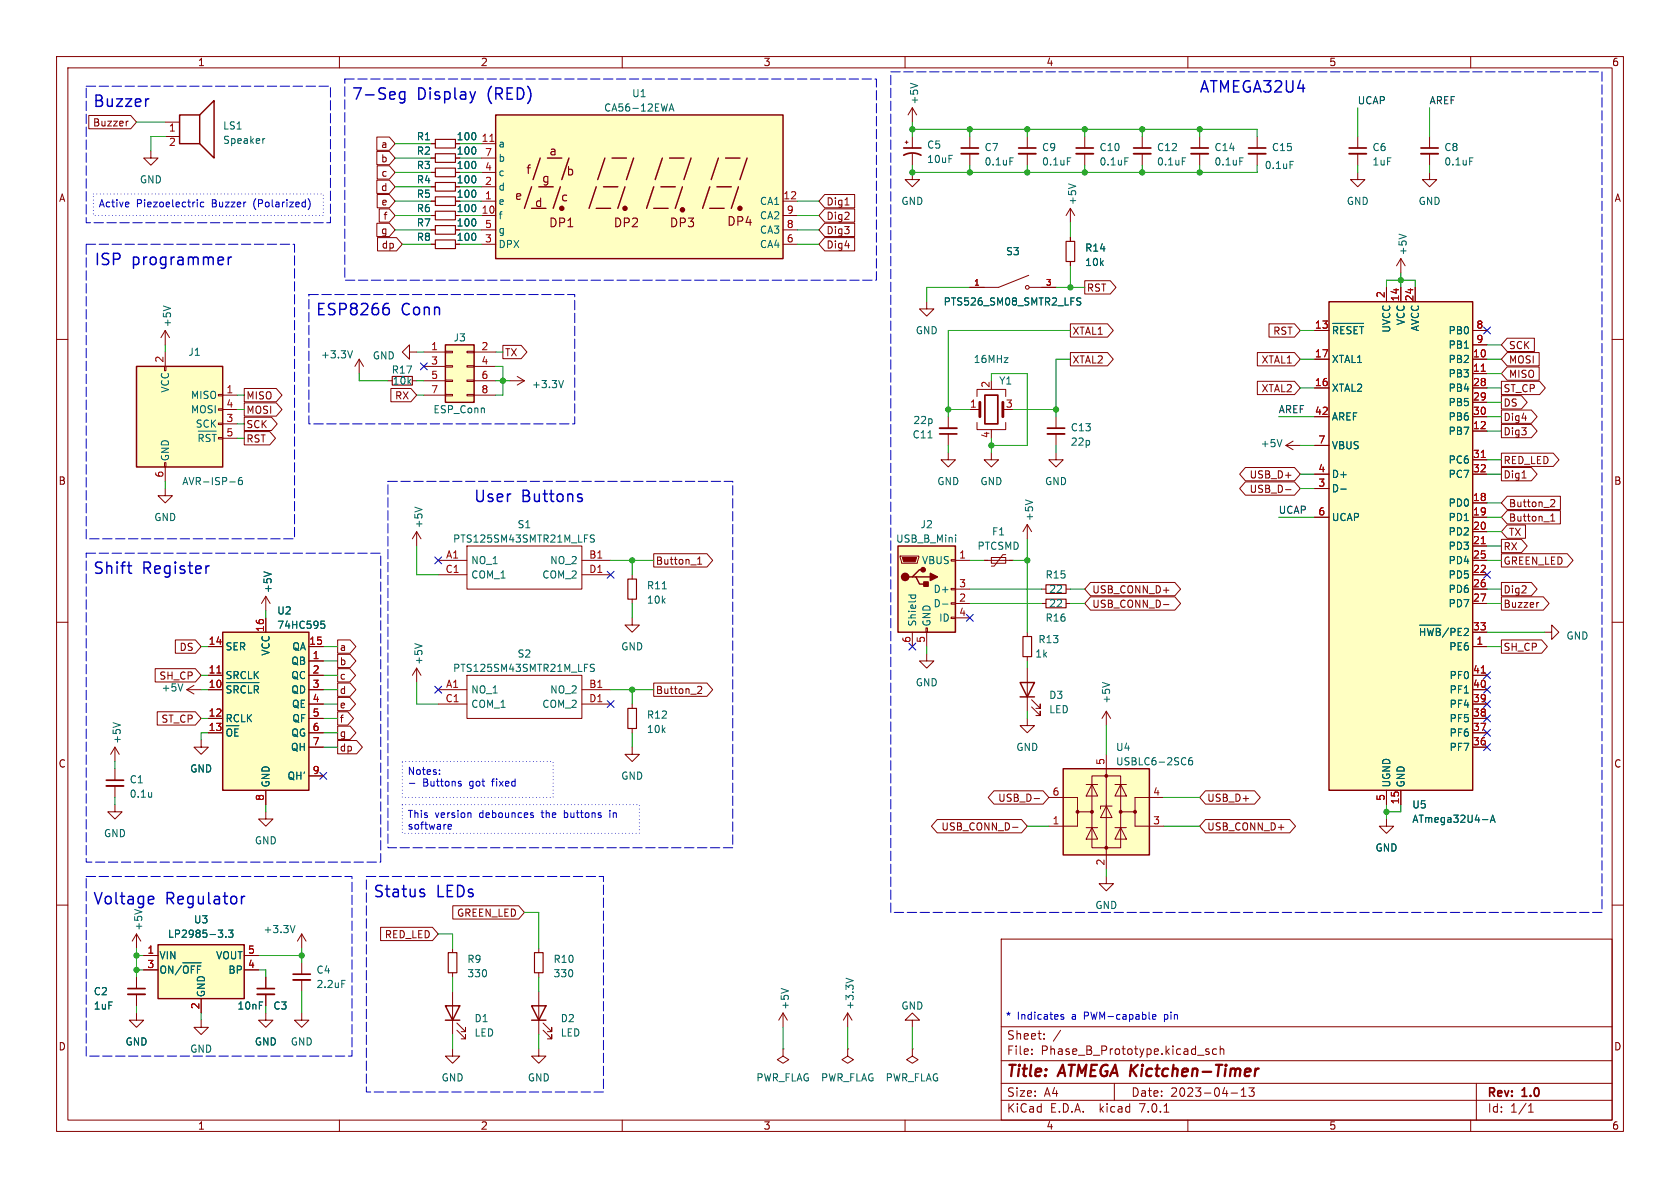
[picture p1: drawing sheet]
<svg xmlns="http://www.w3.org/2000/svg" width="297mm" height="210mm" viewBox="0 0 297 210" stroke-linecap="round" stroke-linejoin="round" font-family="sans-serif">
<g fill="none" stroke="#840000" stroke-width=".18">
<path d="M10 10h277v190h-277zM12 12h273v186h-273zM60 10v2M110 10v2M160 10v2M161.3 19.1v2.5M161.3 19.1l-.8 1.2M161.3 19.1l.8 1.2M210 10v2M260 10v2M15.7 20.4h7.4l1 1.2-1 1.2h-7.4zM22.7 21.4l-.3 .1"/>
<path d="M26.7 26.7v1.2h1.2l-1.2 1.3-1.3-1.3h1.3M29.2 21.6h2.5M29.2 24.1h2.5M66.6 26.8h2.2l1 1.1-1 1.2h-2.2zM66.6 24.2h2.2l1 1.2-1 1.2h-2.2zM66.6 39.5h2.2l1 1.1-1 1.2h-2.2zM66.6 31.8h2.2l1 1.2-1 1.2h-2.2zM66.7 29.3h2.1l1 1.2-1 1.2h-2.1zM66.7 34.4h2.1l1 1.2-1 1.1h-2.1zM67 36.9h1.8l1 1.2-1 1.2h-1.8zM76.2 27.9h.8M76.2 25.4h.8"/>
<path d="M76.2 30.5h.8M76.2 35.6h.8M76.2 38.1h.8M76.2 33h.8M85.1 27.9h2.5M85.1 25.4h2.5M85.1 30.5h2.5M85.1 35.6h2.5M85.1 38.1h2.5M85.1 33h2.5M138.4 35.6h2.6M138.4 38.1h2.6"/>
<path d="M145.8 34.4h5.3v2.3h-5.3l-1-1.1zM145.8 39.5h5.3v2.3h-5.3l-1-1.2zM145.8 36.9h5.3v2.4h-5.3l-1-1.2zM149.4 36.2h.7M160 25.1h.5M160.3 24.9v.5M161.3 30.5v1.3h1.3l-1.3 1.2-1.3-1.2h1.3M161.3 24.1v2.1M161.3 27.2v2M171.4 24.1v2.1M171.4 27.2v2M181.6 24.1v2.1"/>
<path d="M181.6 27.2v2M189.2 36.8l-.7 1.3M189.2 36.8v2.6M189.2 36.8l.8 1.3M191.8 24.1v2.1M191.8 27.2v2M201.9 24.1v2.1M201.9 27.2v2M212.1 24.1v2.1M212.1 27.2v2M222.2 24.1v2.1M222.2 27.2v2"/>
<path d="M240 30.5v1.3h1.3l-1.3 1.2-1.2-1.2h1.2M240 24.1v2.1M240 27.2v2M252.7 30.5v1.3h1.3l-1.3 1.2-1.2-1.2h1.2M252.7 24.1v2.1M252.7 27.2v2M10 60h2M29.2 58.4v2.6M29.2 58.4l-.8 1.3M29.2 58.4l.8 1.3M66.7 42h3.4l1 1.2-1 1.2h-3.4zM76.2 43.2h.8"/>
<path d="M76.2 40.6h.8M85.1 43.2h2.5M85.1 40.6h2.5M138.4 43.2h2.6M138.4 40.6h2.6M145.8 42h5.3v2.4h-5.3l-1-1.2zM163.8 53.3v1.3h1.3l-1.3 1.3-1.2-1.3h1.2M181.9 48.7l-5.4 2.1h-5.1M182 50.8h4.7M189.2 57.2h6.6l1 1.2-1 1.2h-6.6zM189.2 41.9v.8M189.2 46.2v.8"/>
<path d="M191.8 49.6h4.5l1 1.2-1 1.2h-4.5zM224.3 57.2h4.6l1 1.2-1 1.2h-4.6zM232.4 58.4h2.5M245.1 50.8v2.5M247.6 45.7l-.7 1.3M247.6 45.7v2.6M247.6 50.8v2.5M247.6 45.7l.8 1.3M250.2 50.8v2.5M260.3 58.4h2.6M266.4 59.8h4.9v2.3h-4.9l-1-1.1zM285 60h2"/>
<path d="M29.1 64.8h.2v.7h-.2zM29.2 62.2v2.6M38.6 74.8h.8v.3h-.8zM38.6 72.3h.8v.2h-.8zM38.6 69.7h.8v.3h-.8zM39.4 72.4h2.5M39.4 69.9h2.5M39.4 74.9h2.5M39.4 77.5h2.5M43.2 71.2h5.6l1.1 1.2-1.1 1.2h-5.6zM43.2 68.7h5.6l1.1 1.2-1.1 1.1h-5.6zM43.2 76.3h4.5l1 1.2-1 1.1h-4.5z"/>
<path d="M43.2 73.8h4.8l1 1.1-1 1.2h-4.8zM63.5 63.5l-.8 1.3M63.5 63.5v2.5M63.5 63.5l.8 1.3M68.6 67.3h.7M69.1 68.7h3.5l1.1 1.2-1.1 1.1h-3.5zM72.4 62.2v-1.2l-1.3 1.2 1.3 1.3v-1.3h1.3M72.9 67.3h.8M74.9 69.9h3.8M74.9 67.3h3.8M74.9 62.2h3.8M74.9 64.8h3.8"/>
<path d="M78.7 69.7h1.3v.3h-1.3zM78.7 67.2h1.3v.2h-1.3zM78.7 64.6h1.3v.3h-1.3zM78.7 62.1h1.3v.3h-1.3zM82.5 69.7h1.3v.3h-1.3zM82.5 67.2h1.3v.2h-1.3zM82.5 64.6h1.3v.3h-1.3zM82.5 62.1h1.3v.3h-1.3zM83.8 69.9h3.8M83.8 67.3h3.8M83.8 62.2h3.8M83.8 64.8h3.8"/>
<path d="M88.9 61.1h3.2l1.1 1.1-1.1 1.2h-3.2zM90.2 67.3h2.5M91.4 66.5l1.3 .8M92.7 67.3l-1.3 .8M167.6 73.7v2M167.6 76.7v2M171.4 72.4h1.8M172.7 74.7v1.2h5.1v-1.2M172.7 70.1v-1.3h5.1v1.3M175.3 75.9v.3M186.7 73.7v2M186.7 76.7v2"/>
<path d="M189.2 62.3h6.6l1 1.2-1 1.2h-6.6zM222.3 62.3h6.6l1 1.2-1 1.2h-6.6zM222.3 67.4h6.6l1 1.2-1 1.2h-6.6zM227.3 78.7l1.3 .8M227.3 78.7h2.6M228.6 78l-1.3 .7M232.4 78.7h2.5M232.4 63.5h2.5M232.4 68.6h2.5M232.4 73.7h2.5M260.3 63.5h2.6M260.3 66h2.6"/>
<path d="M260.3 76.2h2.6M260.3 68.6h2.6M260.3 71.1h2.6M260.3 73.7h2.6M260.3 61h2.6M265.4 69.9h3.6l1 1.2-1 1.2h-3.6zM265.4 67.4h6.8l1 1.2-1 1.2h-6.8zM265.4 72.5h5.3l1 1.2-1 1.1h-5.3zM265.4 75h5.3l1 1.2-1 1.2h-5.3zM266.4 62.3h5.7v2.4h-5.7l-1-1.2zM266.4 64.9h5.7v2.3h-5.7l-1-1.2zM29.1 81.8h.2v.8h-.2z"/>
<path d="M29.2 86.4v1.2h1.3l-1.3 1.3-1.3-1.3h1.3M29.2 82.6v2.5M73.7 94l-.8 1.3M73.7 94v2.5M73.7 94l.7 1.3M77.5 99.1h5M82.5 96.5h20.4v7.6h-20.4zM102.9 99.1h5M115.6 97.9h9.4l1 1.2-1 1.1h-9.4zM123.3 99.7h.8M123.3 98.8l.4-.3v1.2M159.1 98.3h3.3v.3l-.2 1h-2.8z"/>
<path d="M167.6 80v1.3h1.3l-1.3 1.3-1.2-1.3h1.2M168.1 98.9h.8v.3h-.8zM168.9 99.1h2.5M174 99.1h5.1M175.3 98.6h2.5v1h-2.5zM175.3 80v1.3h1.2l-1.2 1.3-1.3-1.3h1.3M177.8 98h-.5l-1.5 2.1h-.5M181.6 92.7v2.6M181.6 92.7l-.8 1.3M181.6 92.7l.8 1.3M186.7 80v1.3h1.3l-1.3 1.3-1.3-1.3h1.3M220.2 82.6h8.7l1 1.2-1 1.2h-8.7l-1-1.2z"/>
<path d="M220.2 85.2h8.7l1 1.2-1 1.1h-8.7l-1-1.1zM227.3 86.6h.9M232.4 91.4h2.5M232.4 86.4h2.5M232.4 83.8h2.5M260.3 99.1h2.6M260.3 88.9h2.6M260.3 91.4h2.6M260.3 94h2.6M260.3 96.5h2.6M260.3 81.3h2.6M260.3 83.8h2.6"/>
<path d="M265.4 97.9h11.7l1 1.2-1 1.1h-11.7zM265.4 80.1h9.2l1 1.2-1 1.2h-9.2zM265.4 82.6h5.3l1 1.2-1 1.2h-5.3zM265.4 95.3h3.6l1 1.2-1 1.2h-3.6zM266.4 92.8h3.3v2.4h-3.3l-1-1.2zM266.4 90.3h9.5v2.3h-9.5l-1-1.2zM266.4 87.7h9.5v2.4h-9.5l-1-1.2zM269.1 84.5h.7M274.1 92.1h.8M274.1 91.2l.4-.4v1.3M274.3 88.3l.4 .1 .2 .3-.8 .9h.8M10 110h2"/>
<path d="M27.4 118.2h7.1l1.1 1.2-1.1 1.2h-7.1zM31 113.1h3.5l1.1 1.2-1.1 1.2h-3.5zM36.8 119.4h2.6M36.8 114.3h2.6M47 105.4l-.8 1.3M47 105.4v2.6M47 109.2v2.6M47 105.4l.8 1.3M54.6 116.8h2.5M54.6 119.4h2.5M54.6 114.3h2.5M59.7 113.1h2.2l1 1.2-1 1.2h-2.2z"/>
<path d="M59.7 115.7h2.2l1 1.1-1 1.2h-2.2zM59.7 118.2h2.1l1.1 1.2-1.1 1.2h-2.1zM73.7 118.1v2.6M73.7 118.1l-.8 1.3M73.7 118.1l.7 1.3M77.5 101.6h5M82.5 119.4h20.4v7.6h-20.4zM102.9 101.6h5M111.8 109.2v1.3h1.2l-1.2 1.3-1.3-1.3h1.3M111.8 101.6v.8M111.8 105.9v.8M161.3 111.8v2.5"/>
<path d="M163.7 111h.3v.8h-.3zM163.8 115.6v1.2h1.3l-1.3 1.3-1.2-1.3h1.2M163.8 111.8v2.5M168.1 109.1h.8v.2h-.8zM168.1 106.6h.8v.2h-.8zM168.1 104h.8v.3h-.8zM168.9 106.7h2.5M168.9 104.1h2.5M168.9 109.2h2.5M181.6 111.8v.7M181.6 116.1v.7M181.6 118.1v7.6"/>
<path d="M184.1 106.7h.8M184.1 104.1h.8M188.5 106.7h.7M188.5 104.1h.7M192.8 105.5h14.9l1 1.2-1 1.2h-14.9l-1-1.2zM192.8 103h14.9l1 1.1-1 1.2h-14.9l-1-1.2zM205.7 106.9h1M260.3 106.7h2.6M260.3 104.1h2.6M260.3 101.6h2.6M260.3 119.4h2.6M260.3 114.3h2.6"/>
<path d="M260.3 111.8h2.6M265.4 113.1h7.1l1.1 1.2-1.1 1.2h-7.1zM265.4 105.5h7.4l1.1 1.2-1.1 1.2h-7.4zM265.4 103h5.3l1 1.1-1 1.2h-5.3zM271.9 106.5h.1M273 111.8h1.3v-1.3l1.3 1.3-1.3 1.2v-1.2M285 110h2M20.3 132.1v2.5M20.3 135.9v2M20.3 138.9v2.1M20.3 132.1l-.7 1.3M20.3 132.1l.8 1.3"/>
<path d="M27.8 125.8h6.7l1.1 1.2-1.1 1.2h-6.7zM33 121.9h2.6M33 121.9l1.3 .8M34.3 121.2l-1.3 .7M35.6 130.8v1.3h1.2l-1.2 1.3-1.3-1.3h1.3M36.8 121.9h2.6M36.8 127h2.6M36.8 129.5h2.6M47 139.7v2.5M54.6 121.9h2.5M54.6 124.5h2.5M54.6 127h2.5"/>
<path d="M54.6 129.5h2.5M54.6 132.1h2.5M54.6 137.2h2.5M59.7 128.4h2.2l1 1.1-1 1.2h-2.2zM59.7 123.3h2.1l1.1 1.2-1.1 1.1h-2.1zM59.7 130.9h3.4l1 1.2-1 1.2h-3.4zM59.7 120.7h2.2l1 1.2-1 1.2h-2.2zM59.7 125.8h1.8l1 1.2-1 1.2h-1.8zM77.5 121.9h5M77.5 124.5h5M102.9 121.9h5M102.9 124.5h5"/>
<path d="M111.8 132.1v1.3h1.2l-1.2 1.2-1.3-1.2h1.3M111.8 124.5v.7M111.8 128.8v.7M115.6 120.7h9.4l1 1.2-1 1.2h-9.4zM123.5 121.3l.4 .1 .2 .3-.8 .9h.8M175.7 139.8h8.7l1 1.2-1 1.1h-8.7l-1-1.1zM181.6 127v1.3h1.3l-1.3 1.2-1.3-1.2h1.3M182.4 125l1.5 1.5v-.8v.8h-.8M182.4 123.7l1.5 1.5v-.7v.7h-.8M192 138.7h2.1M193 137.2h5.1v12.7h-5.1zM193 138.7l1.1 2h-2.1z"/>
<path d="M195.6 125.7l-.8 1.3M195.6 125.7v2.6M195.6 133.4v20.3M195.6 125.7l.7 1.3M197.1 138.7h2M198.1 138.7l1 2h-2zM213.1 139.8h8.7l1 1.2-1 1.1h-8.7l-1-1.1zM245.1 139.7v2.5M247.6 139.7v2.5M260.3 121.9h2.6M260.3 124.5h2.6M260.3 127h2.6"/>
<path d="M260.3 129.5h2.6M260.3 132.1h2.6M10 160h2M20.3 142.2v1.3h1.3l-1.3 1.3-1.3-1.3h1.3M47 143.5v1.3h1.3l-1.3 1.3-1.3-1.3h1.3M165.7 144.9h14.9l1 1.2-1 1.1h-14.9l-1-1.1zM179 146.2h1M182.8 141.2h1M185.4 141h5.1v2.5h2.5M190.5 143.5v2.6h-5.1M192 146.3h2.1M193 146.3l1.1 2h-2.1z"/>
<path d="M195.6 142.5l1 2h-2zM195.6 154.9v1.3h1.2l-1.2 1.3-1.3-1.3h1.3M196.6 142.5h-2v.5M197.1 146.3h2M198.1 146.3l1 2h-2zM200.7 143.5v2.6h5M205.7 141h-5v2.5h-2.6M213.1 144.9h14.9l1 1.2-1 1.1h-14.9l-1-1.1zM245.1 144.8v1.3h1.3l-1.3 1.2-1.3-1.2h1.3M285 160h2M24.1 179.1v1.2h1.3l-1.3 1.3-1.2-1.3h1.2M24.1 165.1l-.7 1.3"/>
<path d="M24.1 165.1v2.5M24.1 172.7v2.1M24.1 175.8v2M24.1 165.1l.8 1.3M25.4 168.9h2.5M25.4 171.5h2.5M35.6 176.5v2.6M43.2 168.9h2.5M43.2 171.5h2.5M47 179.1v1.2h1.3l-1.3 1.3-1.3-1.3h1.3M47 172.7v2.1M47 175.8v2"/>
<path d="M53.3 179.1v1.2h1.3l-1.3 1.3-1.2-1.3h1.2M53.3 165.1v2.5M53.3 170.2v2M53.3 173.2v2.1M53.3 165.1l-.7 1.3M53.3 165.1l.8 1.3M67.3 163.9h9.2l1 1.2-1 1.2h-9.2zM80 167.6v.8M80 172v.7M80 175.3v7.6M80 160.1h11.7l1 1.2-1 1.2h-11.7zM95.2 167.6v.8"/>
<path d="M95.2 172v.7M95.2 175.3v7.6M138.4 179.1l-.7 1.2M138.4 179.1v2.5M138.4 179.1l.8 1.2M149.9 179.1l-.8 1.2M149.9 179.1v2.5M149.9 179.1l.7 1.2M177 166h108v32h-108zM35.6 180.3v1.3h1.2l-1.2 1.3-1.3-1.3h1.3M60 198v2M80 185.4v1.3h1.3l-1.3 1.3-1.3-1.3h1.3"/>
<path d="M80.8 182.1l1.5 1.5v-.7v.7h-.8M80.8 180.8l1.5 1.6v-.8v.8h-.8M95.2 185.4v1.3h1.3l-1.3 1.3-1.2-1.3h1.2M96 182.1l1.5 1.5v-.7v.7h-.7M96 180.8l1.5 1.6v-.8v.8h-.7M110 198v2M138.4 185.4v1.3l1 .6-1 .7-1-.7 1-.6M138.4 185.4h.1M149.9 185.4v1.3l1 .6-1 .7-1.1-.7 1.1-.6M149.9 185.4h.1M160 198v2M161.3 180.3h1.3l-1.3-1.2-1.3 1.2h1.3v1.3"/>
<path d="M161.3 185.4v1.3l1 .6-1 .7-1-.7 1-.6M161.3 185.4h.1M177 194.5h108M177 191.5h108M177 187.5h108M177 181.5h108M182.4 186.3v.1M182.4 185.5v.1M184.6 183.6v.1M184.6 182.8v.1M197 191.5v3M205.8 196.6h.8"/>
<path d="M210 198v2M213.7 185.5l-.3-.1-.3 .2 .1 .2 .5 .2v.3h-.6M215.1 185.5l-.5-.1-.2 .3v.4l.1 .2h.6M215.7 185.5l.2-.1 .4 .1 .1 .9M215.7 184.9v1.5M217.6 193.2h1.2M219.4 193.8h.9M219.4 192.7l.5-.4v1.5M220.8 192.3h.9l-.5 .6 .4 .1v.7l-.2 .1h-.4l-.2-.1M260 198v2M261 191.5v6.5M270.2 196.6h.9"/>
<path d="M270.2 195.5l.4-.4v1.5"/>
<circle cx="181.6" cy="50.8" r=".33"/>
</g>
<path d="M222.5 188.9l-.4 .1-.2 .3" fill="none" stroke="#840000" stroke-width=".4"/>
<g fill="none" stroke="#840000" stroke-width=".33">
<path d="M169.9 27.2h3.1M180.1 27.2h3M190.2 27.2h3.1M200.4 27.2h3.1M210.6 27.2h3M220.7 27.2h3.1M238.5 27.2h3.1M251.2 27.2h3.1M166.1 75.7h3.1M185.2 76.7h3M18.8 138.9h3M22.6 175.8h3.1"/>
<path d="M45.5 175.8h3M51.8 173.2h3.1"/>
</g>
<g fill="none" stroke="#840000" stroke-width=".3">
<path d="M159.8 27.4a3.2 3.2 0 0 1 3 0M159.8 26.2h3M169.9 26.2h3.1M180.1 26.2h3M190.2 26.2h3.1M200.4 26.2h3.1M210.6 26.2h3M220.7 26.2h3.1M238.5 26.2h3.1M251.2 26.2h3.1M166.1 76.7h3.1M174.1 69.9h2.3v5h-2.3z"/>
<path d="M185.2 75.7h3M18.8 137.9h3M22.6 174.8h3.1M45.5 174.8h3M51.8 172.2h3.1"/>
</g>
<path d="M173.2 71.1v2.6M177.3 71.1v2.6" fill="none" stroke="#840000" stroke-width=".51"/>
<g fill="none" stroke="#840000" stroke-width=".2">
<path d="M77 27.2h3.5v1.5h-3.5zM77 24.6h3.5v1.6h-3.5zM77 29.7h3.5v1.5h-3.5zM77 34.8h3.5v1.5h-3.5zM77 32.3h3.5v1.5h-3.5zM77 39.9h3.5v1.5h-3.5zM77 37.3h3.5v1.6h-3.5zM77 42.4h3.5v1.5h-3.5zM188.5 42.7h1.5v3.5h-1.5zM69.3 66.5h3.6v1.6h-3.6zM111 102.4h1.5v3.5h-1.5zM180.8 112.5h1.6v3.6h-1.6z"/>
<path d="M184.9 105.9h3.6v1.5h-3.6zM184.9 103.4h3.6v1.5h-3.6zM111 125.2h1.5v3.6h-1.5zM79.2 168.4h1.6v3.6h-1.6zM94.5 168.4h1.5v3.6h-1.5z"/>
</g>
<g fill="none" stroke="#840000" stroke-width=".25">
<path d="M31.7 20.3h3.6v5.1h-3.6zM35.3 20.3l2.5-2.5v10.1l-2.5-2.5M87.6 20.3h50.8v25.4h-50.8zM94 33l-1.3 3.8M94 36.8h2.5M95.2 33h2.6M95.5 27.9l-1.3 3.9M96.8 27.9h2.5M99.1 33l-1.3 3.8M100.6 27.9l-1.3 3.9M105.4 36.8h2.5M105.4 33l-1.3 3.8"/>
<path d="M106.7 33h2.5M106.9 27.9l-1.2 3.9M108.2 27.9h2.5M110.5 33l-1.3 3.8M112 27.9l-1.3 3.9M115.6 36.8h2.5M115.6 33l-1.3 3.8M116.8 33h2.6M117.1 27.9l-1.3 3.9M118.4 27.9h2.5M120.6 33l-1.2 3.8M122.2 27.9l-1.3 3.9"/>
<path d="M125.5 36.8h2.5M125.5 33l-1.3 3.8M126.7 33h2.6M127 27.9l-1.3 3.9M128.3 27.9h2.5M130.6 33l-1.3 3.8M132.1 27.9l-1.3 3.9M234.9 53.3h25.4v86.4h-25.4zM24.1 64.8h15.3v17.8h-15.3zM78.7 61h5.1v10.1h-5.1zM158.7 96.5h10.2v15.3h-10.2zM39.4 111.8h15.2v27.9h-15.2z"/>
<path d="M161.3 102h.6l.7 1.3h1.2M161.9 102h2.6M163.2 100.7h-.6l-1.3 1.3h-.6M180.3 120.7h2.6l-1.3 2.5zM180.3 123.2h2.6M188 135.9h15.2v15.2h-15.2zM27.9 167h15.3v9.5h-15.3zM78.7 177.8h2.6l-1.3 2.5zM94 177.8h2.5l-1.3 2.5zM78.7 180.3h2.6M94 180.3h2.5"/>
</g>
<g fill="none" stroke="#006464" stroke-width=".18">
<path d="M118.3 19.6l.4-1.2 .4 1.2M118.4 19.3h.6M161 14.7l1.2 .4M46.8 24.5l-.2 .1M178.5 27.9h.6M188.7 27.9h.6M188.9 32.5l1.3 .4M198.9 27.9h.6M209 27.9h.6M219.2 27.9h.6M228.1 28.5h.6M259.8 27.9h.6"/>
<path d="M28.9 54.1l1.3 .4M190.5 53.2l.5 .2 .1 .3-.3 .2h-.5M190.5 52.7h.6M235.6 57.2h5.5M236.5 58l-.3-.3h-.4v1.3M237.6 57.7h-.6v1.3M238.8 57.8l-.4-.1-.3 .3M240 57.7h-.6v1.3M240.4 57.7h.7M240.7 57.7v1.3M247.3 41.4l1.3 .4M35 76.2h3.2"/>
<path d="M35.9 77l-.2-.2h-.5v1.3M37.1 76.8h-.4l-.3 .2M37.5 76.8h.7M37.9 76.8v1.3M62.3 62l-.4 1.3M99.6 67.3l-.4 1.2M226.6 77.7l-.4 1.3M258.9 61.5h.7M40.6 85.2h1M42.7 84.4l-.3 .1a.86 .86 0 0 0 0 1.2l.4-.1 .1-.5-.3-.2h-.2l-.3 .2M73.3 89.7l1.3 .4M105.1 94.6h-.5l-.2 .1v.4l.6 .2 .1 .3-.3 .2h-.4"/>
<path d="M168.9 94.6v.1M168.9 95v.8M181.3 88.4l1.3 .4M237 86.5h1M46.7 101.1l1.2 .4M56.8 109.8h.6M56.9 110.3h.3l.2 .2v.5l-.5 .1M73.3 113.8l1.3 .4M105.1 117.5l-.5-.1-.2 .1v.4l.6 .3 .1 .3-.3 .2-.4-.1M160.6 105.2h1.3M161.1 105.2l-.1 .3M161.8 105.2l.1 .3"/>
<path d="M166.6 106.8h1M251 110.5h3.8M251.1 111.1v1.2M251.9 111.1v1.2M252.3 111.1l.3 1.2M253.4 111.1l-.3 1.2M254.6 111.3l-.3-.2h-.4v1.2M256.1 111l-1.1 1.7M257.2 111.3l-.2-.2h-.5v1.2M258.4 111.1h-.6v1.2M258.9 111.2l.5-.1 .2 .2M20 127.8l1.3 .4"/>
<path d="M32.3 120.9l-.4 1.3M40 120.7h5.8M40.1 129.3a.42 .42 0 0 1 .4-.5 .42 .42 0 0 1 .5 .5M40.8 121.3l-.4-.1-.3 .3M42.1 121.5l-.2-.3h-.5v1.3M42.1 128.9h-.6v1.2M43.4 121.4l-.4-.2-.3 .3M43.9 121.2v1.3M45.7 121.5l-.3-.3h-.4v1.3M194.9 120.6l1.3 .5M210.7 133.9l-.3 .1a.86 .86 0 0 0 0 1.2l.4-.1v-.4l-.2-.3h-.2l-.3 .3M262.1 144.9h.9"/>
<path d="M263.5 145.4l.4-1.3 .4 1.3M263.6 145h.6M28.4 171.2a.42 .42 0 0 1 .5-.5 .42 .42 0 0 1 .4 .5M30.6 170.8v1.2l-.8-1.2v1.2M32.1 170.7l-1.1 1.6M32.3 170.2h3.3M32.4 171.2a.42 .42 0 0 1 .5-.5 .42 .42 0 0 1 .4 .5M34.4 170.8h-.6v1.2M35.5 170.8h-.6v1.2M38.6 164.4h.8l-.5 .5M39.3 165v.6M39.9 165.6v.1"/>
<path d="M40.4 164.4h.8l-.4 .5 .3 .1v.6l-.2 .1-.5-.1M52.2 163.6l-.5 1.3M60.4 173.3h.6M138.1 174.7l1.3 .5M149.6 172.9l1.2 .4"/>
</g>
<g fill="#ffffc2" stroke="#ffffc2" stroke-width=".18">
<path d="M158.7 96.5h10.2v15.3h-10.2z"/>
<path d="M188 135.9h15.2v15.2h-15.2z"/>
<path d="M87.6 20.3h50.8v25.4h-50.8z"/>
<path d="M24.1 64.8h15.3v17.8h-15.3z"/>
<path d="M78.7 61h5.1v10.1h-5.1z"/>
<path d="M39.4 111.8h15.2v27.9h-15.2z"/>
<path d="M27.9 167h15.3v9.5h-15.3z"/>
<path d="M234.9 53.3h25.4v86.4h-25.4z"/>
</g>
<g fill="#840000" stroke="#840000" stroke-width=".25">
<path d="M164.5 101.3l1.2 .7-1.2 .6z"/>
<path d="M163.3 102.9h.8v.7h-.8z"/>
<circle cx="160" cy="102" r=".63"/>
<circle cx="163.2" cy="100.7" r=".38"/>
<circle cx="99.3" cy="36.8" r=".36"/>
<circle cx="110.5" cy="36.8" r=".36"/>
<circle cx="120.6" cy="37.1" r=".36"/>
<circle cx="130.8" cy="36.8" r=".36"/>
</g>
<g fill="#840000" stroke="#840000" stroke-width=".18">
<path d="M159.5 98.6h2.6l-.3 .7h-2z"/>
<circle cx="190.5" cy="143.5" r=".25"/>
<circle cx="193" cy="143.5" r=".25"/>
<circle cx="195.6" cy="149.9" r=".25"/>
<circle cx="195.6" cy="137.2" r=".25"/>
<circle cx="198.1" cy="143.5" r=".25"/>
<circle cx="200.7" cy="143.5" r=".25"/>
</g>
<path d="M86.6 25h.7M261.9 65.6h.7M261.9 96.1h.7M261.9 80.9h.7M38.3 119h.8M261.9 119h.7" fill="none" stroke="#a90000" stroke-width=".18"/>
<path d="M70.6 17.2l.4 .3 .6-.1M71.6 16.2v1.6a.54 .54 0 0 1-.9 .3M71.6 16.3l-.6-.1-.4 .4M40.9 45.4l-.4 .1M68.3 53.6h.3M68.5 54.4l.3 .4v.5l-.3 .3M43.1 158.4h.2" fill="none" stroke="#0000c2" stroke-width=".25"/>
<g fill="none" stroke="#0000c2" stroke-width=".18">
<path d="M34.9 35.3v.1M34.9 35.7v.9M36 35.8l-.3-.1-.3 .3 .1 .5h.5M53.9 35.7l.1 .1M54 35.3v1.3M54 36.5l-.1 .1M54.5 35.1a1.46 1.46 0 0 1 0 2M72.4 138.5h.9M77.7 136.8v.1M77.7 136.1v.1M81.2 138.5l.3 .1 .1 .2-.2 .2h-.3M81.2 138.1l.3 .1"/>
<path d="M79.3 146.5h.5M79.3 145.8l.3-.1 .2 .3-.6 .2M83.1 143.7l.2 .2v.6M94 144.1l.3 .1v.1l-.2 .2h-.2M94 143.7h.3M188 179.4l-.3-.1-.2 .2 .1 .2 .4 .1v.3h-.5M203.7 179.8l.6-.2v-.2l-.4-.1-.2 .2 .1 .6h.5"/>
</g>
<path d="M16.5 34.3h40.6v3.8h-40.6zM71.1 134.6h26.7v6.4h-26.7zM71.1 142.2h41.9v5.1h-41.9z" fill="none" stroke="#0000c2" stroke-width=".18" stroke-dasharray="0 .6"/>
<path d="M15.2 15.2h43.2v24.2h-43.2v-24.2M61 14h93.9v35.5h-93.9v-35.5M157.5 12.7h125.7v148.6h-125.7v-148.6M15.2 43.2h36.9v52.1h-36.9zM54.6 52.1h47v22.8h-47v-22.8M15.2 97.8h52.1v54.6h-52.1v-54.6M68.6 85.1h60.9v64.8h-60.9v-64.8M15.2 154.9h47v31.8h-47v-31.8M64.8 154.9h41.9v38.1h-41.9v-38.1" fill="none" stroke="#0000c2" stroke-width=".18" stroke-dasharray="1.7 .6"/>
<g fill="none" stroke="#009600" stroke-width=".18">
<path d="M240 19.1v5M252.7 19.1v5M24.1 21.6h5.1M29.2 24.1h-2.5v2.6M69.8 30.5h6.4M69.8 38.1h6.4M69.8 35.6h6.4M69.8 27.9h6.4M69.8 33h6.4M69.8 25.4h6.4M81.3 30.5h3.8M81.3 38.1h3.8"/>
<path d="M81.3 35.6h3.8M81.3 27.9h3.8M81.3 33h3.8M81.3 25.4h3.8M141 38.1h3.8M141 35.6h3.8M161.3 29.2v1.3h60.9v-1.3M161.3 22.9h60.9v1.2M161.3 21.6v2.5M171.4 22.9v1.2M171.4 29.2v1.3M181.6 22.9v1.2"/>
<path d="M181.6 29.2v1.3M189.2 39.4v2.5M191.8 22.9v1.2M191.8 29.2v1.3M201.9 22.9v1.2M201.9 29.2v1.3M212.1 22.9v1.2M212.1 29.2v1.3M240 29.2v1.3M252.7 29.2v1.3M69.8 40.6h6.4M71.1 43.2h5.1"/>
<path d="M81.3 40.6h3.8M81.3 43.2h3.8M141 40.6h3.8M141 43.2h3.8M171.4 50.8h-7.6v2.5M186.7 50.8h5.1M189.2 47v3.8M189.2 58.4h-21.6v15.3M229.9 58.4h2.5M245.1 50.8v-1.3h5.1v1.3M247.6 48.3v2.5M29.2 61v1.2"/>
<path d="M41.9 72.4h1.3M41.9 69.9h1.3M41.9 77.5h1.3M41.9 74.9h1.3M63.5 66v1.3h5.1M73.7 69.9h1.2M73.7 67.3h1.2M73.7 62.2h1.2M87.6 64.8h1.3v5.1h-1.3M87.6 67.3h2.6M87.6 62.2h1.3M167.6 78.7v1.3"/>
<path d="M167.6 72.4h3.8M175.3 67.3v-1.3h6.3v12.7h-6.3M175.3 77.5v2.5M179.1 72.4h7.6M186.7 78.7v1.3M189.2 63.5h-2.5v10.2M226.1 73.7h6.3M229.9 63.5h2.5M229.9 78.7h2.5M229.9 68.6h2.5M262.9 63.5h2.5M262.9 73.7h2.5"/>
<path d="M262.9 68.6h2.5M262.9 61h2.5M262.9 66h2.5M262.9 71.1h2.5M262.9 76.2h2.5M29.2 85.1v1.3M73.7 96.5v5.1h3.8M107.9 99.1h7.7M111.8 99.1v2.5M171.4 99.1h2.6M179.1 99.1h2.5M181.6 95.3v16.5"/>
<path d="M226.1 91.4h6.3M229.9 86.4h2.5M229.9 83.8h2.5M262.9 96.5h2.5M262.9 99.1h2.5M262.9 91.4h2.5M262.9 83.8h2.5M262.9 81.3h2.5M262.9 94h2.5M262.9 88.9h2.5M35.6 114.3h1.2M35.6 119.4h1.2"/>
<path d="M47 108v1.2M57.1 116.8h2.6M57.1 114.3h2.6M57.1 119.4h2.6M111.8 106.7v2.5M163.8 114.3v1.3M171.4 104.1h12.7M171.4 106.7h12.7M181.6 116.8v1.3M189.2 104.1h2.6M189.2 106.7h2.6M262.9 104.1h2.5"/>
<path d="M262.9 106.7h2.5M262.9 114.3h2.5M262.9 111.8h10.1M20.3 134.6v1.3M35.6 121.9h1.2M35.6 127h1.2M36.8 129.5h-1.2v1.3M57.1 121.9h2.6M57.1 124.5h2.6M57.1 129.5h2.6M57.1 127h2.6M57.1 132.1h2.6"/>
<path d="M73.7 120.7v3.8h3.8M107.9 121.9h7.7M111.8 121.9v2.6M111.8 129.5v2.6M181.6 125.7v1.3M195.6 128.3v5.1M20.3 141v1.2M47 142.2v1.3M181.6 146.1h3.8M195.6 153.7v1.2M205.7 146.1h6.4M205.7 141h6.4"/>
<path d="M245.1 142.2v2.6M247.6 142.2v1.3h-2.5M24.1 168.9h1.3M24.1 171.5h1.3M24.1 167.6v5.1M24.1 177.8v1.3M35.6 179.1v1.2M45.7 171.5h1.3v1.2M45.7 168.9h7.6M47 177.8v1.3M53.3 167.6v2.6M53.3 175.3v3.8"/>
<path d="M77.5 165.1h2.5v2.5M80 172.7v2.6M92.7 161.3h2.5v6.3M95.2 172.7v2.6M80 182.9v2.5M95.2 182.9v2.5M138.4 181.6v3.8M149.9 181.6v3.8M161.3 181.6v3.8"/>
</g>
<g fill="none" stroke="#000084" stroke-width=".18">
<path d="M262.3 57.8l1.2 1.2M263.5 57.8l-1.2 1.2M74.3 64.2l1.2 1.2M75.5 64.2l-1.2 1.2M76.9 98.5l1.2 1.2M78.1 98.5l-1.2 1.2M107.3 101l1.3 1.2M108.6 101l-1.3 1.2M160.7 113.7l1.2 1.2M161.9 113.7l-1.2 1.2M170.8 108.6l1.3 1.2M172.1 108.6l-1.3 1.2"/>
<path d="M262.3 118.8l1.2 1.2M262.3 101l1.2 1.2M263.5 118.8l-1.2 1.2M263.5 101l-1.2 1.2M56.5 136.6l1.3 1.2M57.8 136.6l-1.3 1.2M76.9 121.3l1.2 1.2M78.1 121.3l-1.2 1.2M107.3 123.9l1.3 1.2M108.6 123.9l-1.3 1.2M262.3 123.9l1.2 1.2M262.3 121.3l1.2 1.2"/>
<path d="M262.3 126.4l1.2 1.2M262.3 131.5l1.2 1.2M262.3 128.9l1.2 1.2M263.5 123.9l-1.2 1.2M263.5 121.3l-1.2 1.2M263.5 126.4l-1.2 1.2M263.5 131.5l-1.2 1.2M263.5 128.9l-1.2 1.2"/>
</g>
<g fill="#009600" stroke="#009600" stroke-width=".18">
<circle cx="245.1" cy="143.5" r=".46"/>
<circle cx="212.1" cy="30.5" r=".46"/>
<circle cx="212.1" cy="22.9" r=".46"/>
<circle cx="201.9" cy="22.9" r=".46"/>
<circle cx="201.9" cy="30.5" r=".46"/>
<circle cx="247.6" cy="49.5" r=".46"/>
<circle cx="189.2" cy="50.8" r=".46"/>
<circle cx="186.7" cy="72.4" r=".46"/>
<circle cx="175.3" cy="78.7" r=".46"/>
<circle cx="167.6" cy="72.4" r=".46"/>
<circle cx="171.4" cy="30.5" r=".46"/>
<circle cx="181.6" cy="22.9" r=".46"/>
<circle cx="191.8" cy="22.9" r=".46"/>
<circle cx="191.8" cy="30.5" r=".46"/>
<circle cx="181.6" cy="30.5" r=".46"/>
<circle cx="161.3" cy="22.9" r=".46"/>
<circle cx="171.4" cy="22.9" r=".46"/>
<circle cx="161.3" cy="30.5" r=".46"/>
<circle cx="181.6" cy="99.1" r=".46"/>
<circle cx="88.9" cy="67.3" r=".46"/>
<circle cx="111.8" cy="99.1" r=".46"/>
<circle cx="111.8" cy="121.9" r=".46"/>
<circle cx="53.3" cy="168.9" r=".46"/>
<circle cx="24.1" cy="168.9" r=".46"/>
<circle cx="24.1" cy="171.5" r=".46"/>
</g>
<g font-size="2.8" fill="#0000c2">
<text x="62.2" y="17.8">7-Seg</text>
<text x="73.8" y="17.8">Display</text>
<text x="86.3" y="17.8">(RED)</text>
<text x="212.1" y="16.5">ATMEGA32U4</text>
<text x="16.5" y="19.1">Buzzer</text>
<text x="16.7" y="47.3">ISP</text>
<text x="23.4" y="47.3">programmer</text>
<text x="55.9" y="55.9">ESP8266</text>
<text x="71" y="55.9">Conn</text>
<text x="83.8" y="88.9">User</text>
<text x="92.2" y="88.9">Buttons</text>
<text x="16.5" y="101.6">Shift</text>
<text x="25.2" y="101.6">Register</text>
<text x="16.5" y="160">Voltage</text>
<text x="29.3" y="160">Regulator</text>
<text x="66" y="158.8">Status</text>
<text x="77.2" y="158.8">LEDs</text>
</g>
<g font-size="2.8" fill="#840000">
<text x="178" y="190.8">Title:</text>
<text x="187.4" y="190.8">ATMEGA Kictchen-Timer</text>
</g>
<g font-size="2.1" fill="#840000">
<text x="97" y="27.7">a</text>
<text x="91" y="35.5">e</text>
<text x="93" y="31">f</text>
<text x="95.7" y="32.5">g</text>
<text x="99.1" y="35.8">c</text>
<text x="100.1" y="31.2">b</text>
<text x="94.5" y="36.8">d</text>
<text x="97" y="40.4">DP1</text>
<text x="108.4" y="40.4">DP2</text>
<text x="118.3" y="40.4">DP3</text>
<text x="128.5" y="40.1">DP4</text>
<text x="178" y="183.9">Sheet:</text>
<text x="186.2" y="183.9">/</text>
<text x="178" y="186.6">File:</text>
<text x="184" y="186.6">Phase_B_Prototype.kicad_sch</text>
<text x="178" y="196.8">KiCad</text>
<text x="178" y="194">Size:</text>
<text x="184.6" y="194">A4</text>
<text x="185.7" y="196.8">E.D.A.</text>
<text x="194.4" y="196.8">kicad</text>
<text x="200" y="194">Date:</text>
<text x="201.5" y="196.8">7.0.1</text>
<text x="206.9" y="194">2023-04-13</text>
<text x="263" y="194.2">Rev:</text>
<text x="263" y="196.8">Id:</text>
<text x="267" y="196.8">1/1</text>
<text x="269.2" y="194.2">1.0</text>
</g>
<g font-size="1.8" fill="#840000">
<text x="35" y="11.8">1</text>
<text x="85" y="11.8">2</text>
<text x="135" y="11.8">3</text>
<text x="185" y="11.8">4</text>
<text x="235" y="11.8">5</text>
<text x="285" y="11.8">6</text>
<text x="16.3" y="22.5">Buzzer</text>
<text x="67.2" y="28.9">b</text>
<text x="67.2" y="26.3">a</text>
<text x="80.7" y="27.5">100</text>
<text x="80.7" y="25">100</text>
<text x="10.4" y="35.8">A</text>
<text x="67.2" y="33.9">d</text>
<text x="67.3" y="31.4">c</text>
<text x="80.7" y="30">100</text>
<text x="80.7" y="35.1">100</text>
<text x="80.7" y="32.6">100</text>
<text x="285.4" y="35.8">A</text>
<text x="67.2" y="41.6">g</text>
<text x="67.3" y="36.5">e</text>
<text x="67.7" y="39">f</text>
<text x="80.7" y="40.2">100</text>
<text x="80.7" y="37.7">100</text>
<text x="146.1" y="36.5">Dig1</text>
<text x="146.1" y="41.6">Dig3</text>
<text x="146.1" y="39">Dig2</text>
<text x="67.4" y="44.1">dp</text>
<text x="80.7" y="42.7">100</text>
<text x="146.1" y="44.1">Dig4</text>
<text x="192.2" y="51.7">RST</text>
<text x="189.6" y="59.3">XTAL1</text>
<text x="225" y="59.3">RST</text>
<text x="89.3" y="63.1">TX</text>
<text x="189.6" y="64.4">XTAL2</text>
<text x="222.9" y="64.4">XTAL1</text>
<text x="266.8" y="61.9">SCK</text>
<text x="266.8" y="64.4">MOSI</text>
<text x="43.6" y="70.8">MISO</text>
<text x="69.7" y="70.8">RX</text>
<text x="222.9" y="69.5">XTAL2</text>
<text x="265.8" y="69.5">ST_CP</text>
<text x="266.8" y="67">MISO</text>
<text x="43.6" y="73.3">MOSI</text>
<text x="43.6" y="75.8">SCK</text>
<text x="265.8" y="72">DS</text>
<text x="265.8" y="74.6">Dig4</text>
<text x="265.8" y="77.1">Dig3</text>
<text x="43.6" y="78.4">RST</text>
<text x="265.8" y="82.2">RED_LED</text>
<text x="10.3" y="85.8">B</text>
<text x="220.8" y="84.7">USB_D+</text>
<text x="220.8" y="87.3">USB_D-</text>
<text x="265.8" y="84.7">Dig1</text>
<text x="266.8" y="89.8">Button_2</text>
<text x="285.3" y="85.8">B</text>
<text x="266.8" y="94.9">TX</text>
<text x="266.8" y="92.4">Button_1</text>
<text x="116" y="100">Button_1</text>
<text x="265.8" y="100">GREEN_LED</text>
<text x="265.8" y="97.4">RX</text>
<text x="193.1" y="107.6">USB_CONN_D-</text>
<text x="193.1" y="105.1">USB_CONN_D+</text>
<text x="265.8" y="107.6">Buzzer</text>
<text x="265.8" y="105.1">Dig2</text>
<text x="31.6" y="115.2">DS</text>
<text x="60.1" y="115.2">a</text>
<text x="60.1" y="117.8">b</text>
<text x="265.8" y="115.2">SH_CP</text>
<text x="28.1" y="120.3">SH_CP</text>
<text x="60.1" y="125.4">e</text>
<text x="60.1" y="120.3">c</text>
<text x="60.1" y="122.8">d</text>
<text x="116" y="122.8">Button_2</text>
<text x="28.4" y="127.9">ST_CP</text>
<text x="60.1" y="130.5">g</text>
<text x="60.1" y="127.9">f</text>
<text x="10.3" y="135.8">C</text>
<text x="60.1" y="133">dp</text>
<text x="285.3" y="135.8">C</text>
<text x="176.3" y="141.9">USB_D-</text>
<text x="213.4" y="141.9">USB_D+</text>
<text x="166.3" y="147">USB_CONN_D-</text>
<text x="213.4" y="147">USB_CONN_D+</text>
<text x="67.9" y="166">RED_LED</text>
<text x="80.7" y="162.2">GREEN_LED</text>
<text x="10.3" y="185.8">D</text>
<text x="285.3" y="185.8">D</text>
<text x="35" y="199.8">1</text>
<text x="85" y="199.8">2</text>
<text x="135" y="199.8">3</text>
<text x="185" y="199.8">4</text>
<text x="235" y="199.8">5</text>
<text x="285" y="199.8">6</text>
</g>
<g font-size="1.8" fill="#006464">
<text x="111.7" y="17.3">U1</text>
<text x="39.4" y="23.1">LS1</text>
<text x="106.7" y="19.9">CA56-12EWA</text>
<text x="162.5" y="18.5" transform="rotate(-90 162.5 18.5)">+5V</text>
<text x="39.4" y="25.6">Speaker</text>
<text x="73.6" y="27.5">R2</text>
<text x="73.6" y="25">R1</text>
<text x="88.1" y="26.2">a</text>
<text x="88.1" y="28.8">b</text>
<text x="163.8" y="26.4">C5</text>
<text x="163.8" y="29">10uF</text>
<text x="174" y="26.9">C7</text>
<text x="174" y="29.4">0.1uF</text>
<text x="184.2" y="26.9">C9</text>
<text x="184.2" y="29.4">0.1uF</text>
<text x="194.3" y="26.9">C10</text>
<text x="194.3" y="29.4">0.1uF</text>
<text x="204.5" y="26.9">C12</text>
<text x="204.5" y="29.4">0.1uF</text>
<text x="214.6" y="26.9">C14</text>
<text x="214.6" y="29.4">0.1uF</text>
<text x="224.8" y="26.9">C15</text>
<text x="242.6" y="26.9">C6</text>
<text x="242.6" y="29.4">1uF</text>
<text x="255.3" y="26.9">C8</text>
<text x="255.3" y="29.4">0.1uF</text>
<text x="24.7" y="32.6">GND</text>
<text x="73.6" y="30">R3</text>
<text x="73.6" y="35.1">R5</text>
<text x="73.6" y="32.6">R4</text>
<text x="88.1" y="33.8">d</text>
<text x="88.1" y="31.3">c</text>
<text x="223.5" y="30">0.1uF</text>
<text x="73.6" y="40.2">R7</text>
<text x="73.6" y="37.7">R6</text>
<text x="88.1" y="36.4">e</text>
<text x="88.1" y="38.9">f</text>
<text x="88.1" y="41.5">g</text>
<text x="134.2" y="36.4">CA1</text>
<text x="134.2" y="41.5">CA3</text>
<text x="134.2" y="38.9">CA2</text>
<text x="159.3" y="36.4">GND</text>
<text x="190.4" y="36.3" transform="rotate(-90 190.4 36.3)">+5V</text>
<text x="238" y="36.4">GND</text>
<text x="250.7" y="36.4">GND</text>
<text x="73.6" y="42.7">R8</text>
<text x="88.1" y="44">DPX</text>
<text x="134.2" y="44">CA4</text>
<text x="177.8" y="45.3">S3</text>
<text x="191.8" y="44.6">R14</text>
<text x="191.8" y="47.2">10k</text>
<text x="248.8" y="45.2" transform="rotate(-90 248.8 45.2)">+5V</text>
<text x="30.4" y="57.9" transform="rotate(-90 30.4 57.9)">+5V</text>
<text x="161.8" y="59.2">GND</text>
<text x="166.8" y="54.2">PTS526_SM08_SMTR2_LFS</text>
<text x="235.5" y="59.9">~{RESET}</text>
<text x="245.9" y="58.9" transform="rotate(-90 245.9 58.9)">UVCC</text>
<text x="248.5" y="57.6" transform="rotate(-90 248.5 57.6)">VCC</text>
<text x="251" y="58.7" transform="rotate(-90 251 58.7)">AVCC</text>
<text x="256" y="59.2">PB0</text>
<text x="33.2" y="63.1">J1</text>
<text x="56.7" y="63.5">+3.3V</text>
<text x="65.8" y="63.7">GND</text>
<text x="80.1" y="60.5">J3</text>
<text x="172.1" y="64.3">16MHz</text>
<text x="235.5" y="64.3">XTAL1</text>
<text x="256" y="64.3">PB2</text>
<text x="256" y="61.8">PB1</text>
<text x="30" y="69.5" transform="rotate(-90 30 69.5)">VCC</text>
<text x="33.6" y="70.7">MISO</text>
<text x="69.2" y="66.2">R17</text>
<text x="69.4" y="68.2">10k</text>
<text x="94" y="68.8">+3.3V</text>
<text x="176.6" y="68.1">Y1</text>
<text x="235.5" y="69.4">XTAL2</text>
<text x="256" y="66.9">PB3</text>
<text x="256" y="69.4">PB4</text>
<text x="256" y="71.9">PB5</text>
<text x="33.6" y="73.2">MOSI</text>
<text x="34.5" y="75.8">SCK</text>
<text x="76.6" y="73.2">ESP_Conn</text>
<text x="161.3" y="77.7">C11</text>
<text x="161.4" y="75.1">22p</text>
<text x="189.2" y="76.4">C13</text>
<text x="235.5" y="74.5">AREF</text>
<text x="256" y="77">PB7</text>
<text x="256" y="74.5">PB6</text>
<text x="30" y="81.5" transform="rotate(-90 30 81.5)">GND</text>
<text x="34.8" y="78.9">~{RST}</text>
<text x="189.2" y="78.9">22p</text>
<text x="222.8" y="79.2">+5V</text>
<text x="235.5" y="79.6">VBUS</text>
<text x="256" y="82.1">PC6</text>
<text x="32.2" y="85.9">AVR-ISP-6</text>
<text x="165.6" y="85.9">GND</text>
<text x="173.3" y="85.9">GND</text>
<text x="184.7" y="85.9">GND</text>
<text x="235.5" y="87.2">D-</text>
<text x="235.5" y="84.6">D+</text>
<text x="256" y="89.7">PD0</text>
<text x="256" y="84.6">PC7</text>
<text x="27.2" y="92.3">GND</text>
<text x="74.8" y="93.5" transform="rotate(-90 74.8 93.5)">+5V</text>
<text x="91.4" y="93.5">S1</text>
<text x="162.7" y="93.5">J2</text>
<text x="175.3" y="94.8">F1</text>
<text x="182.8" y="92.2" transform="rotate(-90 182.8 92.2)">+5V</text>
<text x="235.5" y="92.3">UCAP</text>
<text x="256" y="92.3">PD1</text>
<text x="256" y="94.8">PD2</text>
<text x="80" y="96.1">PTS125SM43SMTR21M_LFS</text>
<text x="83.3" y="99.9">NO_1</text>
<text x="97.1" y="99.9">NO_2</text>
<text x="158.4" y="96.1">USB_B_Mini</text>
<text x="162.9" y="99.9">VBUS</text>
<text x="172.7" y="97.3">PTCSMD</text>
<text x="256" y="97.3">PD3</text>
<text x="256" y="99.9">PD4</text>
<text x="48.2" y="104.9" transform="rotate(-90 48.2 104.9)">+5V</text>
<text x="83.3" y="102.4">COM_1</text>
<text x="95.8" y="102.4">COM_2</text>
<text x="114.3" y="104.3">R11</text>
<text x="114.3" y="106.9">10k</text>
<text x="164.9" y="107.5">D-</text>
<text x="164.9" y="105">D+</text>
<text x="184.8" y="102.4">R15</text>
<text x="185.4" y="107.5">22</text>
<text x="185.4" y="105">22</text>
<text x="256" y="102.4">PD5</text>
<text x="256" y="105">PD6</text>
<text x="256" y="107.5">PD7</text>
<text x="49" y="108.8">U2</text>
<text x="49" y="111.3">74HC595</text>
<text x="162.1" y="110.7" transform="rotate(-90 162.1 110.7)">Shield</text>
<text x="164.7" y="110.7" transform="rotate(-90 164.7 110.7)">GND</text>
<text x="165.9" y="110">ID</text>
<text x="183.5" y="113.9">R13</text>
<text x="184.8" y="110">R16</text>
<text x="250.7" y="113.2">~{HWB}/PE2</text>
<text x="276.9" y="113.2">GND</text>
<text x="39.9" y="115.1">SER</text>
<text x="47.8" y="116" transform="rotate(-90 47.8 116)">VCC</text>
<text x="51.4" y="117.7">QB</text>
<text x="51.6" y="115.1">QA</text>
<text x="74.8" y="117.6" transform="rotate(-90 74.8 117.6)">+5V</text>
<text x="80" y="118.9">PTS125SM43SMTR21M_LFS</text>
<text x="91.4" y="116.4">S2</text>
<text x="109.8" y="115.1">GND</text>
<text x="183" y="116.4">1k</text>
<text x="256.1" y="115.1">PE6</text>
<text x="28.5" y="122.4">+5V</text>
<text x="39.9" y="123.4">~{SRCLR}</text>
<text x="39.9" y="120.2">SRCLK</text>
<text x="51.4" y="120.2">QC</text>
<text x="51.4" y="122.7">QD</text>
<text x="51.5" y="125.3">QE</text>
<text x="83.3" y="122.7">NO_1</text>
<text x="83.3" y="125.3">COM_1</text>
<text x="95.8" y="125.3">COM_2</text>
<text x="97.1" y="122.7">NO_2</text>
<text x="161.8" y="121.5">GND</text>
<text x="185.4" y="123.7">D3</text>
<text x="196.4" y="124.5" transform="rotate(-90 196.4 124.5)">+5V</text>
<text x="256.1" y="125.3">PF4</text>
<text x="256.1" y="122.7">PF1</text>
<text x="256.1" y="120.2">PF0</text>
<text x="21.5" y="131.6" transform="rotate(-90 21.5 131.6)">+5V</text>
<text x="39.9" y="127.8">RCLK</text>
<text x="39.9" y="131">~{OE}</text>
<text x="51.4" y="130.4">QG</text>
<text x="51.6" y="127.8">QF</text>
<text x="114.3" y="127.2">R12</text>
<text x="114.3" y="129.7">10k</text>
<text x="185.4" y="126.2">LED</text>
<text x="256.1" y="130.4">PF6</text>
<text x="256.1" y="127.8">PF5</text>
<text x="33.6" y="136.7">GND</text>
<text x="50.7" y="138">QH'</text>
<text x="51.3" y="132.9">QH</text>
<text x="109.8" y="138">GND</text>
<text x="179.6" y="132.9">GND</text>
<text x="197.2" y="135.4">USBLC6-2SC6</text>
<text x="197.2" y="132.9">U4</text>
<text x="256.1" y="132.9">PF7</text>
<text x="22.9" y="138.6">C1</text>
<text x="22.9" y="141.2">0.1u</text>
<text x="47.8" y="139.2" transform="rotate(-90 47.8 139.2)">GND</text>
<text x="245.9" y="139.2" transform="rotate(-90 245.9 139.2)">UGND</text>
<text x="248.5" y="139.2" transform="rotate(-90 248.5 139.2)">GND</text>
<text x="249.6" y="143.1">U5</text>
<text x="18.3" y="148.1">GND</text>
<text x="45" y="149.4">GND</text>
<text x="249.6" y="145.6">ATmega32U4-A</text>
<text x="243.1" y="150.7">GND</text>
<text x="193.6" y="160.8">GND</text>
<text x="25.3" y="164.6" transform="rotate(-90 25.3 164.6)">+5V</text>
<text x="29.6" y="165.9">LP2985-3.3</text>
<text x="34.2" y="163.4">U3</text>
<text x="46.5" y="165.1">+3.3V</text>
<text x="28.2" y="169.7">VIN</text>
<text x="28.2" y="172.9">ON/~{OFF}</text>
<text x="38.1" y="169.7">VOUT</text>
<text x="40.3" y="172.3">BP</text>
<text x="55.9" y="172.3">C4</text>
<text x="82.6" y="170.4">R9</text>
<text x="82.6" y="172.9">330</text>
<text x="97.8" y="170.4">R10</text>
<text x="97.8" y="172.9">330</text>
<text x="16.5" y="176.1">C2</text>
<text x="16.5" y="178.6">1uF</text>
<text x="36.4" y="176.3" transform="rotate(-90 36.4 176.3)">GND</text>
<text x="41.9" y="178.6">10nF</text>
<text x="48.3" y="178.6">C3</text>
<text x="55.9" y="174.8">2.2uF</text>
<text x="139.6" y="178.6" transform="rotate(-90 139.6 178.6)">+5V</text>
<text x="151.1" y="178.6" transform="rotate(-90 151.1 178.6)">+3.3V</text>
<text x="159.3" y="178.6">GND</text>
<text x="22.1" y="185">GND</text>
<text x="45" y="185">GND</text>
<text x="51.3" y="185">GND</text>
<text x="83.8" y="180.8">D1</text>
<text x="83.8" y="183.4">LED</text>
<text x="99.1" y="180.8">D2</text>
<text x="99.1" y="183.4">LED</text>
<text x="33.6" y="186.2">GND</text>
<text x="78" y="191.3">GND</text>
<text x="93.3" y="191.3">GND</text>
<text x="133.6" y="191.3">PWR_FLAG</text>
<text x="145.1" y="191.3">PWR_FLAG</text>
<text x="156.5" y="191.3">PWR_FLAG</text>
</g>
<g font-size="1.8" fill="#a90000">
<text x="29.8" y="23.5">1</text>
<text x="29.8" y="26">2</text>
<text x="85.1" y="25.1">11</text>
<text x="85.7" y="27.7">7</text>
<text x="85.7" y="35.3">1</text>
<text x="85.7" y="32.8">2</text>
<text x="85.7" y="30.2">4</text>
<text x="138.4" y="35.3">12</text>
<text x="85.1" y="37.8">10</text>
<text x="85.7" y="40.4">5</text>
<text x="139" y="40.4">8</text>
<text x="139" y="37.8">9</text>
<text x="85.7" y="42.9">3</text>
<text x="139" y="42.9">6</text>
<text x="244.9" y="52.7" transform="rotate(-90 244.9 52.7)">2</text>
<text x="247.4" y="53.3" transform="rotate(-90 247.4 53.3)">14</text>
<text x="249.9" y="53.3" transform="rotate(-90 249.9 53.3)">24</text>
<text x="232.4" y="58.2">13</text>
<text x="261" y="58.2">8</text>
<text x="29" y="64.2" transform="rotate(-90 29 64.2)">2</text>
<text x="76.2" y="62">1</text>
<text x="76.2" y="64.5">3</text>
<text x="85.1" y="62">2</text>
<text x="85.1" y="64.5">4</text>
<text x="232.4" y="63.2">17</text>
<text x="260.3" y="63.2">10</text>
<text x="260.3" y="65.8">11</text>
<text x="261" y="60.7">9</text>
<text x="40" y="69.6">1</text>
<text x="76.2" y="67.1">5</text>
<text x="76.2" y="69.6">7</text>
<text x="85.1" y="67.1">6</text>
<text x="85.1" y="69.6">8</text>
<text x="175" y="68.6" transform="rotate(-90 175 68.6)">2</text>
<text x="232.4" y="68.3">16</text>
<text x="260.3" y="68.3">28</text>
<text x="260.3" y="70.9">29</text>
<text x="40" y="74.7">3</text>
<text x="40" y="72.1">4</text>
<text x="40" y="77.2">5</text>
<text x="171.4" y="72.1">1</text>
<text x="175" y="77.5" transform="rotate(-90 175 77.5)">4</text>
<text x="177.8" y="72.1">3</text>
<text x="232.4" y="73.4">42</text>
<text x="260.3" y="75.9">12</text>
<text x="260.3" y="73.4">30</text>
<text x="233" y="83.6">4</text>
<text x="233" y="78.5">7</text>
<text x="260.3" y="81">31</text>
<text x="260.3" y="83.6">32</text>
<text x="29" y="84.5" transform="rotate(-90 29 84.5)">6</text>
<text x="233" y="86.1">3</text>
<text x="260.3" y="88.6">18</text>
<text x="233" y="91.2">6</text>
<text x="260.3" y="91.2">19</text>
<text x="260.3" y="93.7">20</text>
<text x="78.7" y="101.3">C1</text>
<text x="78.8" y="98.8">A1</text>
<text x="104.1" y="98.8">B1</text>
<text x="104.1" y="101.3">D1</text>
<text x="169.5" y="98.8">1</text>
<text x="260.3" y="96.3">21</text>
<text x="260.3" y="101.3">22</text>
<text x="260.3" y="98.8">25</text>
<text x="169.5" y="106.4">2</text>
<text x="169.5" y="103.9">3</text>
<text x="260.3" y="103.9">26</text>
<text x="260.3" y="106.4">27</text>
<text x="46.7" y="111.8" transform="rotate(-90 46.7 111.8)">16</text>
<text x="161" y="113.7" transform="rotate(-90 161 113.7)">6</text>
<text x="163.6" y="113.7" transform="rotate(-90 163.6 113.7)">5</text>
<text x="169.5" y="109">4</text>
<text x="260.3" y="111.5">33</text>
<text x="36.8" y="119.1">11</text>
<text x="36.8" y="114">14</text>
<text x="54.6" y="114">15</text>
<text x="55.2" y="116.6">1</text>
<text x="55.2" y="119.1">2</text>
<text x="260.3" y="119.1">41</text>
<text x="261" y="114">1</text>
<text x="36.8" y="121.7">10</text>
<text x="55.2" y="121.7">3</text>
<text x="55.2" y="124.2">4</text>
<text x="78.7" y="124.2">C1</text>
<text x="78.8" y="121.7">A1</text>
<text x="104.1" y="121.7">B1</text>
<text x="104.1" y="124.2">D1</text>
<text x="260.3" y="124.2">39</text>
<text x="260.3" y="121.7">40</text>
<text x="36.8" y="126.7">12</text>
<text x="36.8" y="129.3">13</text>
<text x="55.2" y="126.7">5</text>
<text x="55.2" y="129.3">6</text>
<text x="55.2" y="131.8">7</text>
<text x="260.3" y="131.8">36</text>
<text x="260.3" y="129.3">37</text>
<text x="260.3" y="126.7">38</text>
<text x="55.2" y="136.9">9</text>
<text x="195.3" y="135.3" transform="rotate(-90 195.3 135.3)">5</text>
<text x="46.7" y="141.6" transform="rotate(-90 46.7 141.6)">8</text>
<text x="186" y="140.7">6</text>
<text x="203.8" y="140.7">4</text>
<text x="244.9" y="141.6" transform="rotate(-90 244.9 141.6)">5</text>
<text x="247.4" y="142.2" transform="rotate(-90 247.4 142.2)">15</text>
<text x="186" y="145.8">1</text>
<text x="203.8" y="145.8">3</text>
<text x="195.3" y="153.1" transform="rotate(-90 195.3 153.1)">2</text>
<text x="26" y="168.7">1</text>
<text x="26" y="171.2">3</text>
<text x="43.8" y="171.2">4</text>
<text x="43.8" y="168.7">5</text>
<text x="35.3" y="178.5" transform="rotate(-90 35.3 178.5)">2</text>
</g>
<g font-size="1.8" fill="#0f0f0f">
<text x="240" y="18.5">UCAP</text>
<text x="252.7" y="18.5">AREF</text>
<text x="226.1" y="73.1">AREF</text>
<text x="226.1" y="90.9">UCAP</text>
</g>
<g font-size="1.8" fill="#0000c2">
<text x="17.5" y="36.9">Active</text>
<text x="24.1" y="36.9">Piezoelectric</text>
<text x="37.5" y="36.9">Buzzer</text>
<text x="44.9" y="36.9">(Polarized)</text>
<text x="72.1" y="137.2">Notes:</text>
<text x="74.7" y="139.3">Buttons</text>
<text x="83" y="139.3">got</text>
<text x="87.1" y="139.3">fixed</text>
<text x="72.1" y="144.8">This</text>
<text x="72.1" y="146.9">software</text>
<text x="76.9" y="144.8">version</text>
<text x="84.8" y="144.8">debounces</text>
<text x="95.9" y="144.8">the</text>
<text x="100" y="144.8">buttons</text>
<text x="108.1" y="144.8">in</text>
<text x="177.8" y="180.3">*</text>
<text x="179.9" y="180.3">Indicates</text>
<text x="189.5" y="180.3">a</text>
<text x="191.8" y="180.3">PWM-capable</text>
<text x="206.1" y="180.3">pin</text>
</g>
<g font-size="1.4" fill="#a90000">
<text x="172.1" y="50.5">1</text>
<text x="184.8" y="50.5">3</text>
</g>
</svg>
